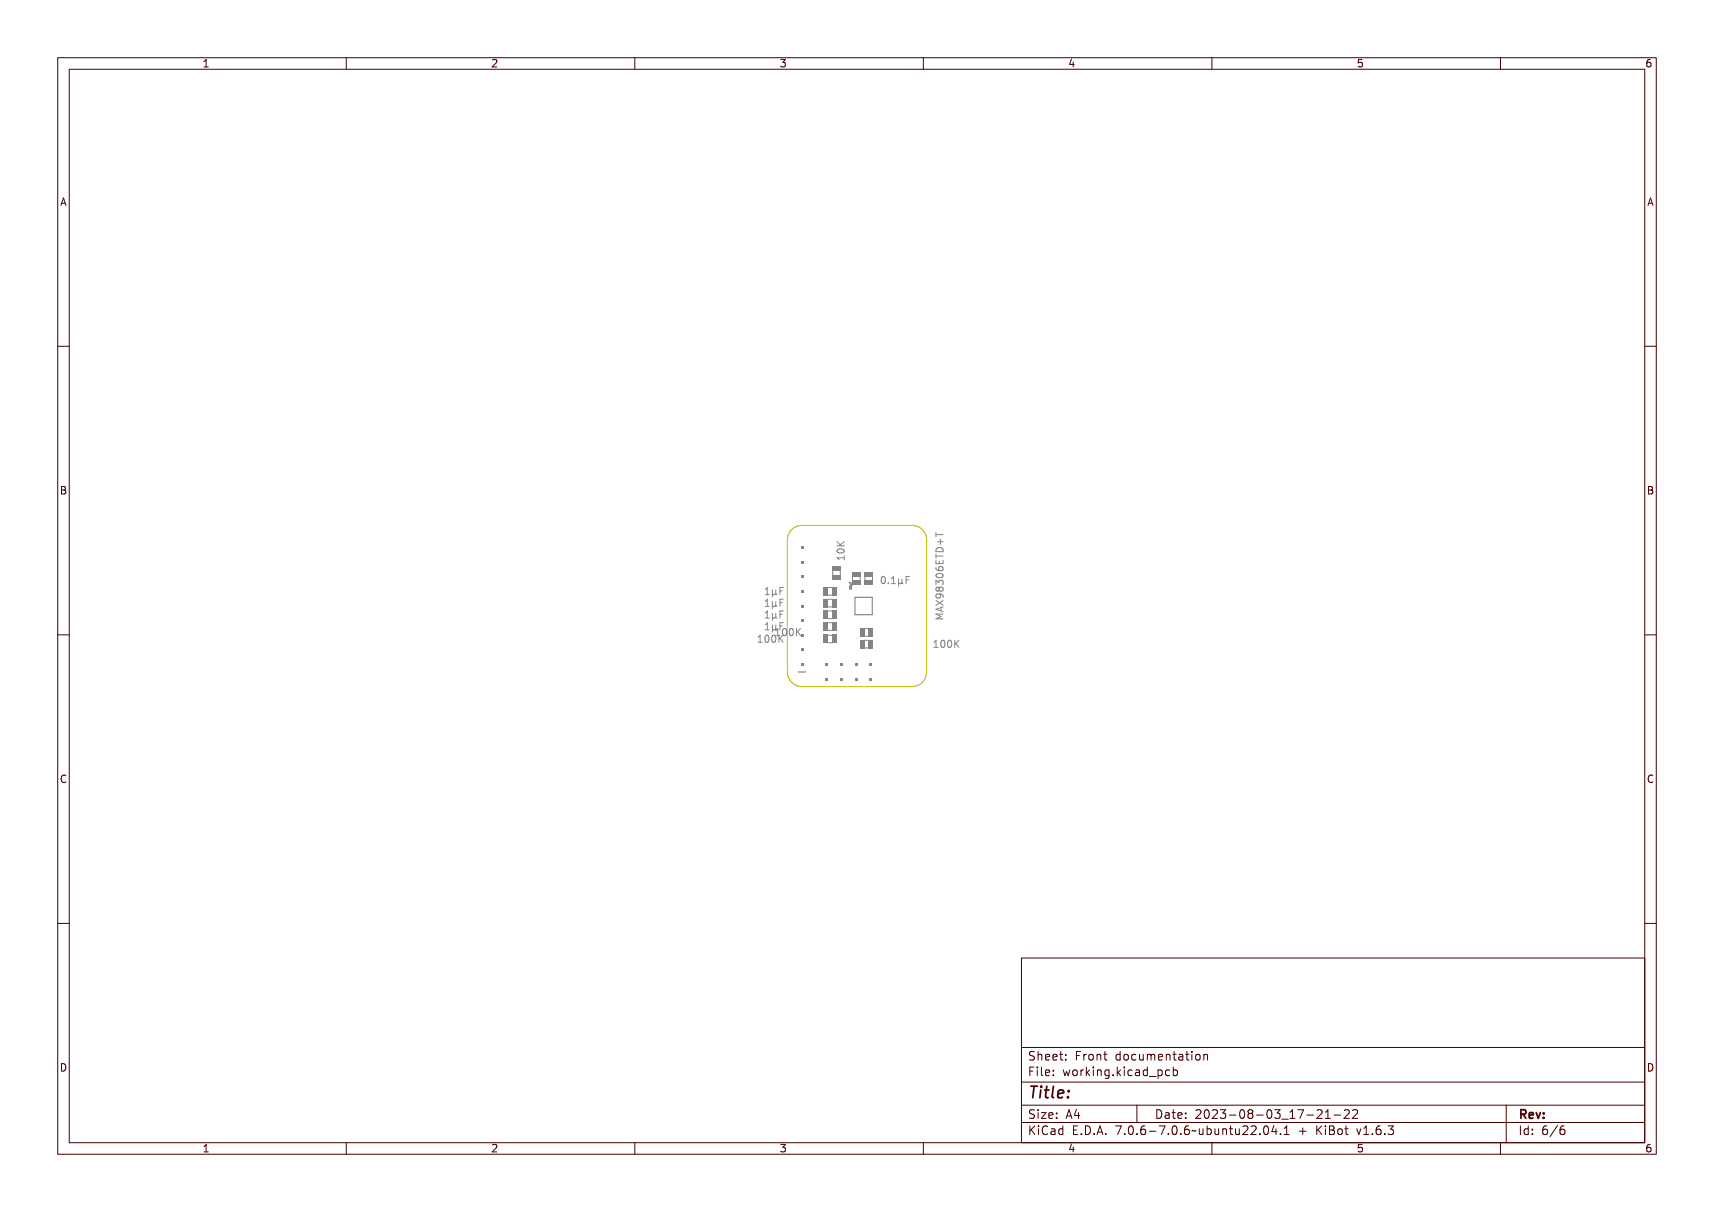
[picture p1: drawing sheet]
<svg xmlns="http://www.w3.org/2000/svg" width="297mm" height="210mm" viewBox="0 0 297 210" stroke-linecap="round" stroke-linejoin="round" font-family="sans-serif">
<g fill="none" stroke="#848484" stroke-width=".17">
<path d="M145.1 96.6h1.1v-.2h.1v.6h-.1v-.2h-.9v.3h-.1zM145.1 94.3l.5 .5 .7-.5v.2l-.6 .4 .2 .1h.4v.2h-1.2v-.2h.6l-.6-.5zM145.3 95.5a.75 .75 0 0 1 1 .3 .7 .7 0 0 1-.6 .4 .7 .7 0 0 1-.6-.4zM145.3 95.7l.6-.1 .3 .2a.66 .66 0 0 1-1 0zM156.6 100h.7v.1h-.5v.4h.5v.1h-.5v.6h-.2zM162.2 92.3v.7M162.2 92.6h1.2M162.3 98.7h.1v.6h.4v-.6h.1v.6h.4v-.6h.2v.7h-1.2zM162.3 97.6h.1v.4h1.1v.2h-1.1v.3h-.1zM162.3 94.6h.1v.4h1.1v.2h-1.1v.4h-.1zM162.3 99.8h.1a.36 .36 0 0 0 .1 .4 .36 .36 0 0 0 .3 .1 .4 .4 0 0 1 .1-.6 .4 .4 0 0 1 .6 .2 .4 .4 0 0 1-.3 .5 .62 .62 0 0 1-.9-.5zM162.4 96.8a.64 .64 0 0 1 .8-.1 .64 .64 0 0 1 .3 .8h-1.2z"/>
<path d="M162.5 93.9h.9M162.5 97h.7l.1 .3h-.9zM162.5 96h.4v-.3h.1v.3h.4v.2h-.4v.3h-.1v-.3h-.4zM163 93.4v.9M131.4 111.3h.7M131.6 110.2l-.2 .2M132.1 110.2l.5-.1v1.1h.2v.1h-.6v-.1h.2v-.9h-.3zM133.1 104l.5-.1v1.1h.2v.1h-.6v-.1h.2v-.9h-.3zM133.1 101.9h.5v1h.2v.2h-.6v-.2h.2v-.9l-.3 .1zM133.1 108h.5v1h.2v.2h-.6v-.2h.2v-.9l-.3 .1zM133.1 106l.5-.1v1.1h.2v.1h-.6v-.1h.2v-.9l-.3 .1zM133.1 110.3a.47 .47 0 0 1 .7 0 .47 .47 0 0 1 0 .6 .41 .41 0 0 1-.5 .5 .41 .41 0 0 1-.3-.7z"/>
<path d="M133.3 110.3l.1-.1a.66 .66 0 0 1 0 1l-.2-.2zM134.1 104.2h.1l.1 .7 .1 .1 .2-.1v-.7h.2v.7l.1 .1-.1 .1-.1-.1-.3 .1-.2-.1v.5h-.1zM134.1 102.2h.1l.1 .6 .1 .2 .2-.2v-.6h.2v.7l.1 .1-.1 .1-.1-.1-.3 .1-.2-.1v.4h-.1zM134.1 108.3h.1l.1 .6 .1 .2 .2-.2v-.6h.2v.7h.1l-.1 .2-.1-.1-.3 .1-.2-.1v.4h-.1zM134.1 106.2h.1l.1 .7 .1 .1 .2-.1v-.7h.2v.8h.1l-.1 .2-.1-.2-.3 .2-.2-.2v.5h-.1zM134.1 110.3a.47 .47 0 0 1 .7 0 .47 .47 0 0 1 0 .6 .41 .41 0 0 1-.5 .5 .41 .41 0 0 1-.3-.7zM134.3 110.3l.1-.1a.66 .66 0 0 1 0 1l-.2-.2zM135 110.1h.2v.6l.5-.6h.2l-.5 .5 .5 .7h-.2l-.4-.6-.1 .2v.4h-.2zM135.1 103.9h.7v.1h-.5v.4h.5v.1h-.5v.6h-.2zM135.1 101.9h.7v.1h-.5v.4h.5v.1h-.5v.6h-.2zM135.1 108h.7v.1h-.5v.4h.5v.1h-.5v.6h-.2zM135.1 105.9h.7v.2h-.5v.3h.5v.2h-.5v.5h-.2z"/>
<path d="M135.2 109h.4v1.1h.3v.1h-.7v-.1h.3v-1l-.3 .1zM136.2 109.1a.47 .47 0 0 1 .6 .1 .47 .47 0 0 1 .1 .6 .41 .41 0 0 1-.5 .4 .41 .41 0 0 1-.3-.6zM136.4 109.1h.1a.66 .66 0 0 1 0 1l-.2-.3zM137.2 109.1a.47 .47 0 0 1 .6 .1 .47 .47 0 0 1 .1 .6 .41 .41 0 0 1-.6 .4 .41 .41 0 0 1-.2-.6zM137.4 109.1h.1a.66 .66 0 0 1 0 1l-.2-.3zM138.1 109h.2v.5l.5-.5h.2l-.5 .5 .5 .7h-.2l-.4-.6-.1 .1v.5h-.2zM143.4 103.8h.8M143.4 105.2h.8M147.2 100.8v.2h.4M147.2 101.6l.3 .1M147.2 101.6h.1M147.2 101.6h.3"/>
<path d="M147.3 102l.3-.1v.2h-.3zM147.3 101.1v.1l.1-.1v.1l.2 .1h-.3zM147.3 101.7l.3 .1zM147.3 101.4h.4M147.3 101.2h.2M147.3 101.4l.3-.1v.2l.1 .1h-.4l.3-.1zM147.4 100.9v.1M147.5 101.2v.2M147.5 101.6h.1M147.5 101.7h.1M147.6 101.6l-.1 .1M147.6 101.9v.2"/>
<path d="M147.6 102h-.4l.1 .1M147.6 101.2h-.1M152.6 100.1a.47 .47 0 0 1 .7 0 .47 .47 0 0 1 0 .7 .41 .41 0 0 1-.5 .4 .41 .41 0 0 1-.3-.6zM152.8 100.1h.1a.66 .66 0 0 1 0 1l-.2-.3zM153.8 100.9h.2v.3h-.2zM154.6 100h.5v1h.2v.2h-.7v-.2h.3v-.9l-.3 .1zM155.6 100.3h.1v.6l.2 .2 .2-.2v-.6h.2v.7h.1l-.1 .2-.2-.1-.2 .1-.2-.1v.4h-.1zM161.8 111.1l.4-.1v1.1h.3v.1h-.7v-.1h.3v-.9h-.3zM162.3 106.6h1.2v.2h-1.1l.6 .2v.1l-.6 .2h1.1v.2h-1.2v-.2l.6-.3-.6-.2zM162.3 106l1.2-.4v.1l-.3 .1v.5l.3 .1v.1l-1.2-.3zM162.3 104.6l.5 .4 .7-.4v.1l-.5 .3 .5 .4v.1l-.7-.4-.5 .4v-.2l.4-.3-.4-.2zM162.3 102.8l.4-.1 .1 .2a.35 .35 0 0 1 .6-.1 .35 .35 0 0 1 0 .5 .35 .35 0 0 1-.6-.1 .34 .34 0 0 1-.5 .1 .34 .34 0 0 1 0-.5z"/>
<path d="M162.3 101.8l.4-.1 .1 .2a.37 .37 0 0 1 .6 0 .37 .37 0 0 1-.1 .6 .29 .29 0 0 0 0-.5 .29 .29 0 0 0-.4 0v.2h-.1a.24 .24 0 0 0-.1-.3 .24 .24 0 0 0-.4 .1 .24 .24 0 0 0 .1 .3l-.1 .1zM162.4 103.8a.64 .64 0 0 1 .7-.1 .64 .64 0 0 1 .4 .6l-.2 .1a.36 .36 0 0 0 0-.4 .36 .36 0 0 0-.4-.2 .39 .39 0 0 1 0 .6 .39 .39 0 0 1-.6-.1 .39 .39 0 0 1 .1-.5zM162.4 100.8a.75 .75 0 0 1 1.1 .3 .7 .7 0 0 1-.6 .4 .7 .7 0 0 1-.7-.4zM162.4 101l.7-.1 .3 .2a.66 .66 0 0 1-1 0zM162.4 106.1l.6-.2v.3zM162.8 111.2a.47 .47 0 0 1 .6 0 .47 .47 0 0 1 .1 .6 .41 .41 0 0 1-.6 .4 .41 .41 0 0 1-.2-.6zM163 111.2l.1-.1a.66 .66 0 0 1 0 1l-.2-.3zM163.8 111.2a.47 .47 0 0 1 .6 0 .47 .47 0 0 1 0 .6 .41 .41 0 0 1-.5 .4 .41 .41 0 0 1-.2-.6zM164 111.2l.1-.1a.66 .66 0 0 1 0 1l-.2-.3zM164.7 111h.1v.6l.5-.6h.2l-.4 .5 .5 .7h-.2l-.4-.6-.2 .2v.4h-.1zM165.6 111.5l.6 .7M166.2 110.9l-.8 .7"/>
<circle cx="145.7" cy="95.8" r=".11"/>
<circle cx="133.4" cy="110.7" r=".11"/>
<circle cx="134.4" cy="110.7" r=".11"/>
<circle cx="136.5" cy="109.6" r=".11"/>
<circle cx="137.5" cy="109.6" r=".11"/>
<circle cx="147.4" cy="101.8" r=".17"/>
<circle cx="147.4" cy="101.8" r=".03"/>
<circle cx="152.9" cy="100.6" r=".11"/>
<circle cx="162.6" cy="103.1" r=".2"/>
<circle cx="162.7" cy="104.1" r=".27"/>
<circle cx="162.9" cy="101.1" r=".11"/>
<circle cx="163.1" cy="100" r=".27"/>
<circle cx="163.1" cy="111.6" r=".11"/>
<circle cx="163.1" cy="103.1" r=".24"/>
<circle cx="164.1" cy="111.6" r=".11"/>
</g>
<g fill="#848484">
<path d="M142.7 103.8h.8v1.4h-.8z" fill-rule="evenodd"/>
<path d="M144.2 103.8h.7v1.4h-.7z" fill-rule="evenodd"/>
</g>
<path d="M143.4 101.8h.8M143.4 103.1h.8" fill="none" stroke="#848484" stroke-width=".17"/>
<g fill="#848484">
<path d="M142.7 101.7h.8v1.5h-.8z" fill-rule="evenodd"/>
<path d="M144.2 101.7h.7v1.5h-.7z" fill-rule="evenodd"/>
</g>
<path d="M144.3 98.9v.8M145.6 98.9v.7" fill="none" stroke="#848484" stroke-width=".17"/>
<g fill="#848484">
<path d="M144.2 99.6h1.5v.8h-1.5z" fill-rule="evenodd"/>
<path d="M144.2 98.2h1.5v.7h-1.5z" fill-rule="evenodd"/>
</g>
<path d="M149.9 99.8v.8M151.2 99.8v.8" fill="none" stroke="#848484" stroke-width=".17"/>
<g fill="#848484">
<path d="M149.8 99.1h1.5v.7h-1.5z" fill-rule="evenodd"/>
<path d="M149.8 100.5h1.5v.8h-1.5z" fill-rule="evenodd"/>
</g>
<path d="M147.7 99.8v.8M149 99.8v.8" fill="none" stroke="#848484" stroke-width=".17"/>
<g fill="#848484">
<path d="M147.6 99.1h1.5v.7h-1.5z" fill-rule="evenodd"/>
<path d="M147.6 100.5h1.5v.8h-1.5z" fill-rule="evenodd"/>
</g>
<path d="M143.4 110.1h.8M143.4 111.4h.8" fill="none" stroke="#848484" stroke-width=".17"/>
<g fill="#848484">
<path d="M142.7 110h.8v1.4h-.8z" fill-rule="evenodd"/>
<path d="M144.2 110h.7v1.4h-.7z" fill-rule="evenodd"/>
</g>
<path d="M143.4 107.9h.8M143.4 109.2h.8" fill="none" stroke="#848484" stroke-width=".17"/>
<g fill="#848484">
<path d="M142.7 107.8h.8v1.5h-.8z" fill-rule="evenodd"/>
<path d="M144.2 107.8h.7v1.5h-.7z" fill-rule="evenodd"/>
</g>
<path d="M149.8 110.2h.7M149.8 108.9h.7" fill="none" stroke="#848484" stroke-width=".17"/>
<g fill="#848484">
<path d="M150.5 108.9h.7v1.4h-.7z" fill-rule="evenodd"/>
<path d="M149 108.9h.8v1.4h-.8z" fill-rule="evenodd"/>
</g>
<path d="M138.3 116.4h1.3" fill="none" stroke="#848484" stroke-width=".2"/>
<g fill="#848484">
<path d="M138.7 114.9h.5v.5h-.5z" fill-rule="evenodd"/>
<path d="M138.7 112.4h.5v.5h-.5z" fill-rule="evenodd"/>
<path d="M138.7 107.3h.5v.5h-.5z" fill-rule="evenodd"/>
<path d="M138.7 104.8h.5v.5h-.5z" fill-rule="evenodd"/>
<path d="M138.7 102.2h.5v.5h-.5z" fill-rule="evenodd"/>
<path d="M138.7 99.7h.5v.5h-.5z" fill-rule="evenodd"/>
<path d="M138.7 97.1h.5v.5h-.5z" fill-rule="evenodd"/>
<path d="M138.7 94.6h.5v.5h-.5z" fill-rule="evenodd"/>
<path d="M150.7 117.5h.5v.5h-.5z" fill-rule="evenodd"/>
<path d="M150.7 114.9h.5v.5h-.5z" fill-rule="evenodd"/>
<path d="M148.1 117.5h.5v.5h-.5z" fill-rule="evenodd"/>
<path d="M148.1 114.9h.5v.5h-.5z" fill-rule="evenodd"/>
<path d="M145.6 117.5h.5v.5h-.5z" fill-rule="evenodd"/>
<path d="M145.6 114.9h.5v.5h-.5z" fill-rule="evenodd"/>
<path d="M143 117.5h.5v.5h-.5z" fill-rule="evenodd"/>
<path d="M143 114.9h.5v.5h-.5z" fill-rule="evenodd"/>
</g>
<path d="M148.1 103.5h3v3h-3z" fill="none" stroke="#848484" stroke-width=".2"/>
<path d="M149.8 110.9h.7M149.8 112.3h.7" fill="none" stroke="#848484" stroke-width=".17"/>
<g fill="#848484">
<path d="M149.1 110.9h.7v1.4h-.7z" fill-rule="evenodd"/>
<path d="M150.5 110.9h.8v1.4h-.8z" fill-rule="evenodd"/>
</g>
<path d="M143.4 105.9h.8M143.4 107.2h.8" fill="none" stroke="#848484" stroke-width=".17"/>
<g fill="#848484">
<path d="M142.7 105.8h.8v1.5h-.8z" fill-rule="evenodd"/>
<path d="M144.2 105.8h.7v1.5h-.7z" fill-rule="evenodd"/>
</g>
<path d="M137 92a2.54 2.54 0 0 1 2-1h19a2.54 2.54 0 0 1 2.6 2.6v22.8a2.54 2.54 0 0 1-2.6 2.6h-19a2.54 2.54 0 0 1-2.6-2.6v-22.8l.1-.6z" fill="none" stroke="#c2c200" stroke-width=".17"/>
<g fill="none" stroke="#480000" stroke-width=".17">
<path d="M10 10h277v190h-277zM12 12h273v186h-273zM60 10v2M110 10v2M160 10v2M210 10v2M260 10v2M10 60h2M285 60h2M10 110h2M285 110h2M10 160h2"/>
<path d="M285 160h2M177 166h108v32h-108zM60 198v2M110 198v2M160 198v2M177 181.5h108M177 187.5h108M177 191.5h108M177 194.5h108M178.1 195.2h.2v.6l.6-.6h.3l-.6 .6 .6 .8h-.2l-.5-.7-.2 .2v.5h-.2zM178.2 185h.9v.2h-.7v.4h.6v.2h-.6v.7h-.2zM178.3 182.4l.5-.1h.2v.2a.31 .31 0 0 0-.5-.1 .31 .31 0 0 0 0 .5 .5 .5 0 0 1 .6 .6 .5 .5 0 0 1-.8 .2l-.1-.2a.34 .34 0 0 0 .4 .1 .34 .34 0 0 0 .1-.5 .47 .47 0 0 1-.5-.2 .47 .47 0 0 1 .1-.5z"/>
<path d="M178.3 192.5l.5-.1h.2v.2a.31 .31 0 0 0-.5-.1 .31 .31 0 0 0 0 .5 .5 .5 0 0 1 .6 .6 .5 .5 0 0 1-.8 .2l-.1-.2a.34 .34 0 0 0 .4 .1 .34 .34 0 0 0 .1-.5 .47 .47 0 0 1-.5-.2 .47 .47 0 0 1 .1-.5zM179.4 182.2h.2v.6a.35 .35 0 0 1 .4-.1 .35 .35 0 0 1 .2 .4v.6h-.2v-.8h-.4v.8h-.2zM179.5 185.4h.4v.9h.4v.2h-.9v-.2h.3v-.8h-.2zM179.5 192.8h.4v.9h.4v.1h-.9v-.1h.3v-.8h-.2zM179.5 195.6h.4v.9h.4v.1h-.9v-.1h.3v-.8h-.2zM179.7 184.9h.2v.3h-.2zM179.7 192.3h.2v.3h-.2zM179.7 195.1h.2v.3h-.2zM180.6 184.9h.4v1.3l.4 .1v.2l-.5-.2v-1.2h-.3zM180.6 192.8h.8v.1l-.6 .8h.6v.1h-.8v-.1l.6-.8h-.6zM180.7 182.8a.49 .49 0 0 1 .6-.1 .49 .49 0 0 1 .2 .5h-.8a.42 .42 0 0 0 .3 .4 .42 .42 0 0 0 .4-.1v.2a.6 .6 0 0 1-.8-.1 .6 .6 0 0 1 .1-.8zM180.7 195.4l.5-.2h.3v.2a.43 .43 0 0 0-.6 0 .43 .43 0 0 0-.2 .5 .43 .43 0 0 0 .2 .5 .43 .43 0 0 0 .6 0v.2a.66 .66 0 0 1-.8-.1 .66 .66 0 0 1-.1-.8z"/>
<path d="M180.8 182.9l.4-.1 .1 .3h-.6zM181.8 195.6h.2a.45 .45 0 0 1 .5 0 .45 .45 0 0 1 .1 .4v.6h-.1v-.1a.38 .38 0 0 1-.5 .2 .38 .38 0 0 1-.2-.5 .38 .38 0 0 1 .4-.2h.3a.35 .35 0 0 0-.3-.4 .35 .35 0 0 0-.4 .2zM181.9 182.8a.49 .49 0 0 1 .6-.1 .49 .49 0 0 1 .2 .5h-.8a.42 .42 0 0 0 .3 .4 .42 .42 0 0 0 .5-.1v.2a.6 .6 0 0 1-.9-.1 .6 .6 0 0 1 .1-.8zM181.9 185.5a.49 .49 0 0 1 .6-.1 .49 .49 0 0 1 .2 .5h-.8a.42 .42 0 0 0 .3 .4 .42 .42 0 0 0 .5-.1v.2a.6 .6 0 0 1-.9-.1 .6 .6 0 0 1 .1-.8zM181.9 192.9a.49 .49 0 0 1 .6-.1 .49 .49 0 0 1 .2 .5h-.8a.42 .42 0 0 0 .3 .4 .42 .42 0 0 0 .5-.1v.2a.6 .6 0 0 1-.9-.1 .6 .6 0 0 1 .1-.8zM182 196.2l.5-.1a.31 .31 0 0 1-.2 .4 .31 .31 0 0 1-.4-.1zM182 182.9l.4-.1 .1 .3h-.6zM182 185.6l.4-.1 .1 .3h-.6zM182 193l.4-.1 .1 .3h-.6zM183 195.7l.4-.2 .2 .2v-.6h.2v1.5h-.2v-.1a.42 .42 0 0 1-.5 .1 .42 .42 0 0 1-.2-.5zM183.2 195.8l.1-.1a.4 .4 0 0 1 .3 .4 .4 .4 0 0 1-.3 .4l-.2-.2zM183.2 182.3h.2v.4h.4v.1h-.4l.1 .8h.3v.1h-.2a.3 .3 0 0 1-.4-.3v-.6h-.3v-.1h.3z"/>
<path d="M183.3 185.4h.2v.3h-.2zM183.3 186.2h.2v.3h-.2zM183.3 192.8h.2v.3h-.2zM183.3 193.6h.2v.2h-.2zM184.5 182.7h.2v.3h-.2zM184.5 183.5h.2v.2h-.2zM185.2 185.4h.2l.2 .8 .1-.5h.2l.2 .5 .1-.8h.2l-.2 1.1h-.2l-.2-.7-.2 .7h-.1zM185.4 195.2h.9v.2h-.7v.4h.6v.2h-.6v.5h.7v.1h-.9zM185.7 192.4h.2l.5 1.4h-.2l-.1-.3h-.5l-.1 .3h-.2zM185.8 192.6l.2 .7h-.4zM186.6 182.3h.9v.2h-.7v.4h.6v.2h-.6v.6h-.2zM186.7 185.5a.52 .52 0 0 1 .8 .4 .52 .52 0 0 1-.8 .4l-.1-.4z"/>
<path d="M186.8 185.6l.1-.1a.39 .39 0 0 1 .4 .4 .39 .39 0 0 1-.4 .4l-.1-.2zM186.9 196.4h.2v.2h-.2zM187.1 192.4h.2v.9h.2v.2h-.2v.3h-.2v-.3h-.6v-.2zM187.1 192.6v.7h-.4zM187.8 195.2a.76 .76 0 0 1 .9 .7 .76 .76 0 0 1-.9 .7zM188 195.4a.57 .57 0 0 1 .5 .5 .57 .57 0 0 1-.5 .6zM188 182.7h.2v.2a.3 .3 0 0 1 .3-.3 .3 .3 0 0 1 .3 .3 .37 .37 0 0 0-.5-.1 .37 .37 0 0 0-.1 .4v.5h-.2zM188 185.4h.2v.2a.3 .3 0 0 1 .3-.3 .3 .3 0 0 1 .3 .3 .37 .37 0 0 0-.5-.1 .37 .37 0 0 0-.1 .4v.6h-.2zM189.1 184.9h.1v.9l.5-.4h.2l-.4 .4 .5 .7h-.2l-.4-.6-.2 .1v.5h-.1zM189.1 182.8a.52 .52 0 0 1 .8 .4 .52 .52 0 0 1-.8 .4l-.1-.4zM189.2 182.9l.1-.1a.39 .39 0 0 1 .4 .4 .39 .39 0 0 1-.4 .4l-.1-.2zM189.3 196.4h.3v.2h-.3z"/>
<path d="M190.2 182.7h.2v.1a.35 .35 0 0 1 .4-.1 .35 .35 0 0 1 .3 .4v.6h-.2l-.1-.8h-.3l-.1 .8h-.2zM190.3 185.4h.4v.9h.4v.2h-.9v-.2h.4v-.8h-.3zM190.5 195.2h.3l.4 1.4h-.2l-.1-.3h-.5l-.1 .3h-.2zM190.6 184.9h.1v.3h-.1zM190.6 195.4l.2 .7h-.4zM191.4 185.4h.2v.1a.35 .35 0 0 1 .4-.1 .35 .35 0 0 1 .3 .4v.7h-.2l-.1-.9h-.3l-.1 .9h-.2zM191.7 182.3h.1v.4h.4v.1h-.4l.1 .8h.3v.1h-.2a.3 .3 0 0 1-.3-.3v-.6h-.3v-.1h.3zM191.7 196.4h.3v.2h-.3zM192.7 185.5l.3-.2 .3 .2v-.1h.2v1a.53 .53 0 0 1-.8 .4v-.2a.36 .36 0 0 0 .4 .1 .36 .36 0 0 0 .2-.4l-.1 .1a.53 .53 0 0 1-.7-.3 .53 .53 0 0 1 .2-.6zM192.8 185.6l.1-.1a.39 .39 0 0 1 .4 .4 .39 .39 0 0 1-.4 .4l-.1-.2zM193.8 195.2h.9l-.5 1.4h-.2l.5-1.2h-.7zM193.9 182.8l.3-.2 .3 .2v-.6h.2v1.5h-.2v-.1a.42 .42 0 0 1-.6 .1 .42 .42 0 0 1-.1-.5z"/>
<path d="M194.1 182.8a.4 .4 0 0 1 .4 .4 .4 .4 0 0 1-.4 .4l-.2-.4zM194.1 186.2h.3v.3h-.3zM195.1 184.9h.2v.9l.4-.4h.3l-.5 .4 .5 .7h-.2l-.4-.6-.1 .1v.5h-.2zM195.1 182.8a.52 .52 0 0 1 .8 .4 .52 .52 0 0 1-.8 .4l-.1-.4zM195.2 182.9l.1-.1a.39 .39 0 0 1 .4 .4 .39 .39 0 0 1-.4 .4l-.1-.2zM195.3 196.4h.3v.2h-.3zM196.3 185.4h.5v.9h.3v.2h-.9v-.2h.4v-.8h-.3zM196.3 195.4a.5 .5 0 0 1 .7-.1 .5 .5 0 0 1 .1 .6 .52 .52 0 0 1-.4 .8 .52 .52 0 0 1-.5-.8zM196.4 182.8a.39 .39 0 0 1 .4-.2 .39 .39 0 0 1 .3 .3 .4 .4 0 0 0-.6 0 .4 .4 0 0 0 0 .6 .4 .4 0 0 0 .6 0 .41 .41 0 0 1-.4 .3 .41 .41 0 0 1-.4-.3v-.5zM196.5 195.4a.57 .57 0 0 1 .4 .9l-.3 .2a.86 .86 0 0 1-.1-1.1zM196.6 184.9h.2v.3h-.2zM197 191.5v3"/>
<path d="M197.4 182.7h.2v.8l.2 .1 .3-.2v-.7h.2v1h-.2v-.1a.35 .35 0 0 1-.4 .2 .35 .35 0 0 1-.3-.5zM197.6 185.5a.39 .39 0 0 1 .4-.2 .39 .39 0 0 1 .3 .3 .4 .4 0 0 0-.6 0 .4 .4 0 0 0 0 .6 .4 .4 0 0 0 .6 0 .41 .41 0 0 1-.4 .3 .41 .41 0 0 1-.4-.3v-.5zM197.7 196.4h.3v.2h-.3zM198.6 182.7h.1l.2-.1a.22 .22 0 0 0 .2 .2 .22 .22 0 0 0 .2-.2l.2 .3 .1 .8h-.2v-.8l-.1-.1-.2 .1v.8h-.1v-.8l-.2-.1-.1 .1v.8h-.1zM198.7 185.4h.1a.45 .45 0 0 1 .5 0 .45 .45 0 0 1 .2 .4v.7h-.2v-.2a.38 .38 0 0 1-.5 .2 .38 .38 0 0 1-.2-.5 .38 .38 0 0 1 .5-.2h.2a.35 .35 0 0 0-.3-.4 .35 .35 0 0 0-.3 .2zM198.7 195.4l.5-.2h.2v.2a.43 .43 0 0 0-.5 0 .43 .43 0 0 0-.1 .5 .48 .48 0 0 1 .7 0 .48 .48 0 0 1-.1 .7 .48 .48 0 0 1-.7-.1l-.1-.6zM198.8 186l.5-.1a.31 .31 0 0 1-.1 .4 .31 .31 0 0 1-.4-.1zM198.9 195.9a.29 .29 0 0 1 .4 .1 .29 .29 0 0 1-.1 .4 .29 .29 0 0 1-.4-.1zM199.9 185.5l.3-.2 .3 .2v-.6h.2v1.6h-.2v-.2a.42 .42 0 0 1-.5 .1 .42 .42 0 0 1-.2-.5zM199.9 182.8a.49 .49 0 0 1 .6-.1 .49 .49 0 0 1 .2 .5h-.7a.42 .42 0 0 0 .2 .4 .42 .42 0 0 0 .5-.1v.2a.6 .6 0 0 1-.8-.1 .6 .6 0 0 1 0-.8zM200 196h.5v.2h-.5zM200 185.6l.1-.1a.39 .39 0 0 1 .4 .4 .39 .39 0 0 1-.4 .4l-.1-.2z"/>
<path d="M200.1 182.9l.3-.1 .2 .3h-.6zM200.1 192.4a.76 .76 0 0 1 1 .7 .76 .76 0 0 1-1 .7zM200.3 192.6a.57 .57 0 0 1 .6 .5 .57 .57 0 0 1-.6 .6zM200.9 186.8l1.2 .1zM201 195.2h.9l-.5 1.4h-.2l.5-1.2h-.7zM201.1 182.7h.1v.1a.35 .35 0 0 1 .5-.1 .35 .35 0 0 1 .2 .4v.6h-.2v-.8h-.4l-.1 .8h-.1zM201.4 192.8h.2a.45 .45 0 0 1 .5 0 .45 .45 0 0 1 .1 .4v.6h-.1v-.1a.38 .38 0 0 1-.5 .2 .38 .38 0 0 1-.2-.5 .38 .38 0 0 1 .4-.2h.3a.35 .35 0 0 0-.3-.4 .35 .35 0 0 0-.4 .2zM201.6 193.4l.5-.1a.31 .31 0 0 1-.2 .4 .31 .31 0 0 1-.4-.1zM202.2 185.4h.2v.1a.46 .46 0 0 1 .6 0 .46 .46 0 0 1 .1 .6 .39 .39 0 0 1-.2 .4 .39 .39 0 0 1-.5-.2v.6h-.2zM202.5 182.3h.2v.4h.4v.1h-.4v.8h.4v.1h-.2a.3 .3 0 0 1-.4-.3v-.6h-.3v-.1h.3zM202.5 185.6l.1-.1a.4 .4 0 0 1 .4 .4 .4 .4 0 0 1-.4 .4l-.2-.2zM202.5 196.4h.3v.2h-.3z"/>
<path d="M202.8 192.4h.2v.4h.4v.1h-.4l.1 .8h.3v.1h-.2a.3 .3 0 0 1-.4-.3v-.6h-.3v-.1h.3zM203.5 182.7h.2a.45 .45 0 0 1 .4 0 .45 .45 0 0 1 .2 .4v.6h-.2v-.1a.38 .38 0 0 1-.5 .2 .38 .38 0 0 1-.2-.5 .38 .38 0 0 1 .5-.2h.2a.35 .35 0 0 0-.2-.4 .35 .35 0 0 0-.4 .2zM203.5 195.4a.5 .5 0 0 1 .7-.1 .5 .5 0 0 1 .1 .6 .52 .52 0 0 1-.4 .8 .52 .52 0 0 1-.5-.8zM203.6 185.5a.39 .39 0 0 1 .4-.2 .39 .39 0 0 1 .3 .3 .4 .4 0 0 0-.5 0 .4 .4 0 0 0 0 .6 .4 .4 0 0 0 .5 0 .41 .41 0 0 1-.4 .3 .41 .41 0 0 1-.4-.3v-.5zM203.7 183.3l.4-.1a.31 .31 0 0 1-.1 .4 .31 .31 0 0 1-.4-.1zM203.7 195.4a.57 .57 0 0 1 .4 .9l-.2 .2a.86 .86 0 0 1-.2-1.1zM203.9 192.9a.49 .49 0 0 1 .6-.1 .49 .49 0 0 1 .2 .5h-.8a.42 .42 0 0 0 .3 .4 .42 .42 0 0 0 .5-.1v.2a.6 .6 0 0 1-.9-.1 .6 .6 0 0 1 .1-.8zM204 193l.4-.1 .1 .3h-.6zM204.7 184.9h.1v.6a.45 .45 0 0 1 .7 0 .45 .45 0 0 1 0 .6 .39 .39 0 0 1-.2 .4 .39 .39 0 0 1-.5-.2v.2h-.1zM204.9 182.3h.2v.4h.4v.1h-.4v.8h.4v.1h-.2a.3 .3 0 0 1-.4-.3v-.6h-.3v-.1h.3zM204.9 185.6l.1-.1a.39 .39 0 0 1 .4 .4 .39 .39 0 0 1-.4 .4l-.1-.2zM204.9 196.4h.3v.2h-.3z"/>
<path d="M205.3 192.8h.2v.3h-.2zM205.3 193.6h.2v.2h-.2zM205.9 182.7h.5v.9h.3v.1h-.9v-.1h.4v-.8h-.3zM205.9 195.4l.5-.2h.2v.2a.43 .43 0 0 0-.5 0 .43 .43 0 0 0-.1 .5 .48 .48 0 0 1 .7 0 .48 .48 0 0 1-.1 .7 .48 .48 0 0 1-.7-.1l-.1-.6zM206.1 195.9a.29 .29 0 0 1 .4 .1 .29 .29 0 0 1-.1 .4 .29 .29 0 0 1-.4-.1zM206.2 182.2h.2v.3h-.2zM207 196l.3-.1 .5 .1 .2-.1a.38 .38 0 0 1-.7 .2l-.3 .1zM207.1 182.8a.52 .52 0 0 1 .8 .4 .52 .52 0 0 1-.8 .4l-.1-.4zM207.3 182.9l.1-.1a.39 .39 0 0 1 .4 .4 .39 .39 0 0 1-.4 .4l-.2-.2zM207.4 192.5a.53 .53 0 0 1 .8 .1 .53 .53 0 0 1-.3 .7l-.3 .4h.7v.1h-.9v-.1l.3-.4a.49 .49 0 0 0 .2-.7l-.5 .1zM208.3 182.7h.1v.1a.35 .35 0 0 1 .5-.1 .35 .35 0 0 1 .2 .4v.6h-.2v-.8h-.4l-.1 .8h-.1zM208.3 195.6h.1l.1 .8 .2 .1 .2-.2v-.7h.2v1h-.2v-.1a.35 .35 0 0 1-.4 .2 .35 .35 0 0 1-.2-.5z"/>
<path d="M208.7 192.6a.5 .5 0 0 1 .6-.1 .5 .5 0 0 1 .2 .6 .52 .52 0 0 1-.5 .8 .52 .52 0 0 1-.4-.8zM208.9 192.6a.57 .57 0 0 1 .4 .9l-.3 .2a.86 .86 0 0 1-.1-1.1zM209.5 195.1h.2v.6a.45 .45 0 0 1 .6-.1 .45 .45 0 0 1 .1 .7 .39 .39 0 0 1-.3 .4 .39 .39 0 0 1-.4-.2v.1h-.2zM209.7 195.8l.1-.1a.4 .4 0 0 1 .4 .4 .4 .4 0 0 1-.4 .4l-.1-.2zM209.8 192.5a.53 .53 0 0 1 .8 .1 .53 .53 0 0 1-.3 .7l-.3 .4h.7v.1h-.9v-.1l.3-.4a.49 .49 0 0 0 .2-.7l-.5 .1zM210 198v2M210.7 195.6h.2v.8l.2 .1 .2-.2v-.7h.2v1h-.2v-.1a.35 .35 0 0 1-.4 .2 .35 .35 0 0 1-.2-.5zM211 192.4a.46 .46 0 0 1 .6 0 .46 .46 0 0 1 .1 .6l-.1 .1a.45 .45 0 0 1 .2 .6 .45 .45 0 0 1-.6 .2l-.2-.1v-.2a.35 .35 0 0 0 .5 .1 .35 .35 0 0 0 0-.5h-.3v-.2a.28 .28 0 0 0 .4-.1 .28 .28 0 0 0 0-.3 .28 .28 0 0 0-.4 0h-.2zM211.9 195.6h.2v.1a.35 .35 0 0 1 .4-.1 .35 .35 0 0 1 .2 .4v.6h-.2v-.8h-.4v.8h-.2zM212.4 193.2h.5v.2h-.5zM213.3 195.2h.2v.4h.4v.1h-.4v.8h.4v.1h-.2a.3 .3 0 0 1-.4-.3v-.6h-.3v-.1h.3zM213.5 192.6a.5 .5 0 0 1 .6-.1 .5 .5 0 0 1 .2 .6 .52 .52 0 0 1-.5 .8 .52 .52 0 0 1-.4-.8z"/>
<path d="M213.7 192.6a.57 .57 0 0 1 .4 .9l-.3 .2a.86 .86 0 0 1-.1-1.1zM214.3 195.6h.2v.8l.2 .1 .2-.2v-.7h.2v1h-.2v-.1a.35 .35 0 0 1-.4 .2 .35 .35 0 0 1-.2-.5zM214.7 192.5a.41 .41 0 0 1 .7-.1 .41 .41 0 0 1-.2 .7 .42 .42 0 0 1 .2 .6 .42 .42 0 0 1-.7 0 .42 .42 0 0 1 .2-.6l-.3-.2zM215.5 195.3a.53 .53 0 0 1 .8 .1 .53 .53 0 0 1-.3 .7l-.3 .4h.6v.1h-.9v-.1l.4-.4a.49 .49 0 0 0 .2-.8l-.5 .2zM216 193.2h.5v.2h-.5zM216.7 195.3a.53 .53 0 0 1 .8 .1 .53 .53 0 0 1-.3 .7l-.3 .4h.6v.1h-.9v-.1l.4-.4a.49 .49 0 0 0 .2-.8l-.5 .2zM217.1 192.6a.5 .5 0 0 1 .7-.1 .5 .5 0 0 1 .1 .6 .52 .52 0 0 1-.5 .8 .52 .52 0 0 1-.4-.8zM217.3 192.6a.57 .57 0 0 1 .4 .9l-.3 .2a.86 .86 0 0 1-.1-1.1zM218.2 196.4h.2v.2h-.2zM218.2 192.4a.46 .46 0 0 1 .6 0 .46 .46 0 0 1 .1 .6l-.1 .1a.45 .45 0 0 1 .2 .6 .45 .45 0 0 1-.6 .2l-.2-.1v-.2a.35 .35 0 0 0 .5 .1 .35 .35 0 0 0 0-.5h-.3v-.2a.28 .28 0 0 0 .4-.1 .28 .28 0 0 0 0-.3 .28 .28 0 0 0-.4 0h-.2zM219.2 195.4a.5 .5 0 0 1 .6-.1 .5 .5 0 0 1 .2 .6 .52 .52 0 0 1-.5 .8 .52 .52 0 0 1-.5-.8zM219.2 194.2l1.3 .1z"/>
<path d="M219.4 195.4a.57 .57 0 0 1 .3 .9l-.2 .2a.86 .86 0 0 1-.1-1.1zM220.7 192.5l.5-.1v1.3h.3v.1h-.8v-.1h.3v-1.1h-.3zM220.8 195.2h.2v.9h.2v.2h-.2v.3h-.2v-.3h-.6v-.2zM220.8 195.4v.7h-.4zM221.8 196.4h.2v.2h-.2zM221.8 192.4h.9l-.5 1.4h-.2l.5-1.2h-.7zM222.8 195.3l.5-.1v1.3h.3v.1h-.8v-.1h.3v-1.1h-.3zM223.2 193.2h.5v.2h-.5zM224.2 192.5a.53 .53 0 0 1 .8 .1 .53 .53 0 0 1-.3 .7l-.3 .4h.7v.1h-.9v-.1l.3-.4a.49 .49 0 0 0 .2-.7l-.5 .1zM225.4 195.5h.2v.4h.4v.2h-.4v.4h-.2v-.4h-.4v-.2h.4zM225.5 192.5l.5-.1v1.3h.3v.1h-.8v-.1h.3v-1.1h-.3zM226.8 193.2h.5v.2h-.5z"/>
<path d="M227.5 195.2h.2v.6l.6-.6h.2l-.6 .6 .6 .8h-.2l-.5-.7-.1 .2v.5h-.2zM227.8 192.5a.53 .53 0 0 1 .8 .1 .53 .53 0 0 1-.2 .7l-.4 .4h.7v.1h-.9v-.1l.3-.4a.49 .49 0 0 0 .2-.7l-.5 .1zM228.8 195.6h.4v.9h.4v.1h-.9v-.1h.4v-.8h-.3zM229 192.5a.53 .53 0 0 1 .8 .1 .53 .53 0 0 1-.2 .7l-.4 .4h.7v.1h-.9v-.1l.3-.4a.49 .49 0 0 0 .2-.7l-.5 .1zM229.1 195.1h.1v.3h-.1zM229.9 195.2h.4a.35 .35 0 0 1 .5 .2 .35 .35 0 0 1-.3 .5 .41 .41 0 0 1 .3 .5 .41 .41 0 0 1-.5 .2h-.4zM230.1 196h.2a.27 .27 0 0 1 .3 .2 .27 .27 0 0 1-.3 .3h-.2zM230.1 195.4h.2a.23 .23 0 0 1 .3 .2 .23 .23 0 0 1-.3 .2h-.2zM231.2 193.2h1.1M231.2 195.7a.52 .52 0 0 1 .8 .4 .52 .52 0 0 1-.8 .4l-.1-.4zM231.3 195.8l.1-.1a.39 .39 0 0 1 .4 .4 .39 .39 0 0 1-.4 .4l-.1-.2zM232.6 195.2h.1v.4h.4v.1h-.4l.1 .8h.3v.1h-.2a.3 .3 0 0 1-.3-.3v-.6h-.3v-.1h.3z"/>
<path d="M233 192.4l.2-.1h.3l.2 .1 .1 .3-.1 .2-.8 .9h.9M234.4 192.4l.2-.1h.4l.2 .1v.3v.2l-.9 .9h.9M234.6 195.6h.2l.3 .9 .4-.9h.2l-.4 1h-.3zM236 195.3l.5-.1v1.3h.3v.1h-.8v-.1h.3v-1.1h-.3zM237.4 196.4h.3v.2h-.3zM238.4 195.4l.5-.2h.2v.2a.43 .43 0 0 0-.5 0 .43 .43 0 0 0-.1 .5 .48 .48 0 0 1 .7 0 .48 .48 0 0 1-.1 .7 .48 .48 0 0 1-.7-.1l-.1-.6zM238.6 195.9a.29 .29 0 0 1 .4 .1 .29 .29 0 0 1-.1 .4 .29 .29 0 0 1-.4-.1zM239.8 196.4h.3v.2h-.3zM240.7 195.2a.46 .46 0 0 1 .6 0 .46 .46 0 0 1 .1 .6l-.1 .1a.45 .45 0 0 1 .2 .6 .45 .45 0 0 1-.6 .2l-.2-.1v-.2a.35 .35 0 0 0 .5 .1 .35 .35 0 0 0 0-.5l-.3-.1v-.1a.28 .28 0 0 0 .4-.1 .28 .28 0 0 0 0-.3 .28 .28 0 0 0-.4 0h-.2zM260 198v2M261 191.5v6.5M263.2 195.2h.8v.2h-.3v1.1h.3v.1h-.8v-.1h.3v-1.1h-.3z"/>
<path d="M264.4 195.7l.3-.2 .3 .2v-.6h.2v1.5h-.2v-.1a.42 .42 0 0 1-.5 .1 .42 .42 0 0 1-.2-.5zM264.6 195.8l.1-.1a.4 .4 0 0 1 .3 .4 .4 .4 0 0 1-.3 .4l-.2-.2zM265.9 195.6h.2v.3h-.2zM265.9 196.4h.2v.2h-.2zM268.1 195.4l.5-.2h.2v.2a.43 .43 0 0 0-.5 0 .43 .43 0 0 0-.2 .5 .48 .48 0 0 1 .7 0 .48 .48 0 0 1-.1 .7 .48 .48 0 0 1-.6-.1l-.2-.6zM268.2 195.9a.29 .29 0 0 1 .4 .1 .29 .29 0 0 1 0 .4 .29 .29 0 0 1-.4-.1zM269.9 195.2h.2l-.8 1.6h-.2zM270.5 195.4l.5-.2h.2v.2a.43 .43 0 0 0-.5 0 .43 .43 0 0 0-.2 .5 .48 .48 0 0 1 .7 0 .48 .48 0 0 1 0 .7 .48 .48 0 0 1-.7-.1l-.1-.6zM270.6 195.9a.29 .29 0 0 1 .4 .1 .29 .29 0 0 1 0 .4 .29 .29 0 0 1-.4-.1z"/>
<circle cx="196.7" cy="195.9" r=".13"/>
<circle cx="203.9" cy="195.9" r=".13"/>
<circle cx="209" cy="193.1" r=".13"/>
<circle cx="213.8" cy="193.1" r=".13"/>
<circle cx="215" cy="193.4" r=".29"/>
<circle cx="215" cy="192.8" r=".25"/>
<circle cx="217.4" cy="193.1" r=".13"/>
<circle cx="219.5" cy="195.9" r=".13"/>
</g>
<g fill="none" stroke="#480000" stroke-width=".3">
<path d="M178.1 188.4h1.4v.2h-.6v1.7h-.2v-1.7h-.6zM179.9 188.8h.7v1.3h.4v.2h-1.2v-.2h.5v-1.1h-.4zM180.3 188.3h.3v.3h-.3zM181.8 188.4h.2v.4h.6v.2h-.6v1l.2 .1h.4v.2a.55 .55 0 0 1-.8-.5v-.8h-.4v-.2h.4zM183 188.3h.6l.1 1.6 .1 .2h.4v.2a.54 .54 0 0 1-.8-.5v-1.4h-.4zM184.8 189a.65 .65 0 0 1 .8-.1 .65 .65 0 0 1 .3 .7h-1.1a.56 .56 0 0 0 .4 .5 .56 .56 0 0 0 .6-.1v.2a.81 .81 0 0 1-1.1-.1 .81 .81 0 0 1 .1-1.1zM185 189.1l.3-.1a.37 .37 0 0 1 .3 .4h-.8zM186.7 188.9h.3v.4h-.3zM186.7 189.9h.3v.4h-.3zM263.1 192.4a.73 .73 0 0 1 .9 .2v.3l-.3 .3 .5 .6h-.2l-.3-.4-.2-.2h-.2v.6h-.2zM263.3 192.6h.2a.26 .26 0 0 1 .3 .2 .26 .26 0 0 1-.2 .3h-.3zM264.5 192.9a.49 .49 0 0 1 .6-.1 .49 .49 0 0 1 .2 .5h-.8a.42 .42 0 0 0 .3 .4 .42 .42 0 0 0 .4-.1v.2a.6 .6 0 0 1-.8-.1 .6 .6 0 0 1 .1-.8z"/>
<path d="M264.6 193l.3-.1 .2 .3h-.6zM265.5 192.8h.2l.3 .9 .3-.9h.2l-.4 1h-.2zM267.1 192.8h.2v.3h-.2zM267.1 193.6h.2v.2h-.2z"/>
</g>
<text font-size="2.7" fill="#480000" x="178" y="190.3">Title:</text>
<g font-size="2" fill="#480000">
<text x="178" y="183.7">Sheet: Front documentation</text>
<text x="178" y="186.5">File: working.kicad_pcb</text>
<text x="178" y="193.9">Size: A4</text>
<text x="178" y="196.6">KiCad E.D.A. 7.0.6-7.0.6~ubuntu22.04.1 + KiBot v1.6.3</text>
<text x="200" y="193.9">Date: 2023-08-03_17-21-22</text>
<text x="263" y="196.6">Id: 6/6</text>
<text x="263" y="193.9">Rev:</text>
</g>
<g font-size="1.7" fill="#480000">
<text x="35" y="11.7">1</text>
<text x="85" y="11.7">2</text>
<text x="135" y="11.7">3</text>
<text x="185" y="11.7">4</text>
<text x="235" y="11.7">5</text>
<text x="285" y="11.7">6</text>
<text x="10.5" y="35.7">A</text>
<text x="285.5" y="35.7">A</text>
<text x="10.5" y="85.6">B</text>
<text x="285.5" y="85.6">B</text>
<text x="10.5" y="135.7">C</text>
<text x="285.5" y="135.7">C</text>
<text x="10.5" y="185.6">D</text>
<text x="285.5" y="185.6">D</text>
<text x="35" y="199.7">1</text>
<text x="85" y="199.7">2</text>
<text x="135" y="199.7">3</text>
<text x="185" y="199.7">4</text>
<text x="235" y="199.7">5</text>
<text x="285" y="199.7">6</text>
</g>
<g font-size="1.7" fill="#848484">
<text x="146.3" y="97.3" transform="rotate(-90 146.3 97.3)">10K</text>
<text x="152.4" y="101.2">0.1µF</text>
<text x="132.9" y="105.1">1µF</text>
<text x="132.9" y="103.1">1µF</text>
<text x="132.9" y="107.1">1µF</text>
<text x="163.5" y="107.5" transform="rotate(-90 163.5 107.5)">MAX98306ETD+T</text>
<text x="131.9" y="111.3">100K</text>
<text x="132.9" y="109.2">1µF</text>
<text x="135" y="110.2">100K</text>
<text x="161.6" y="112.2">100K</text>
</g>
</svg>
